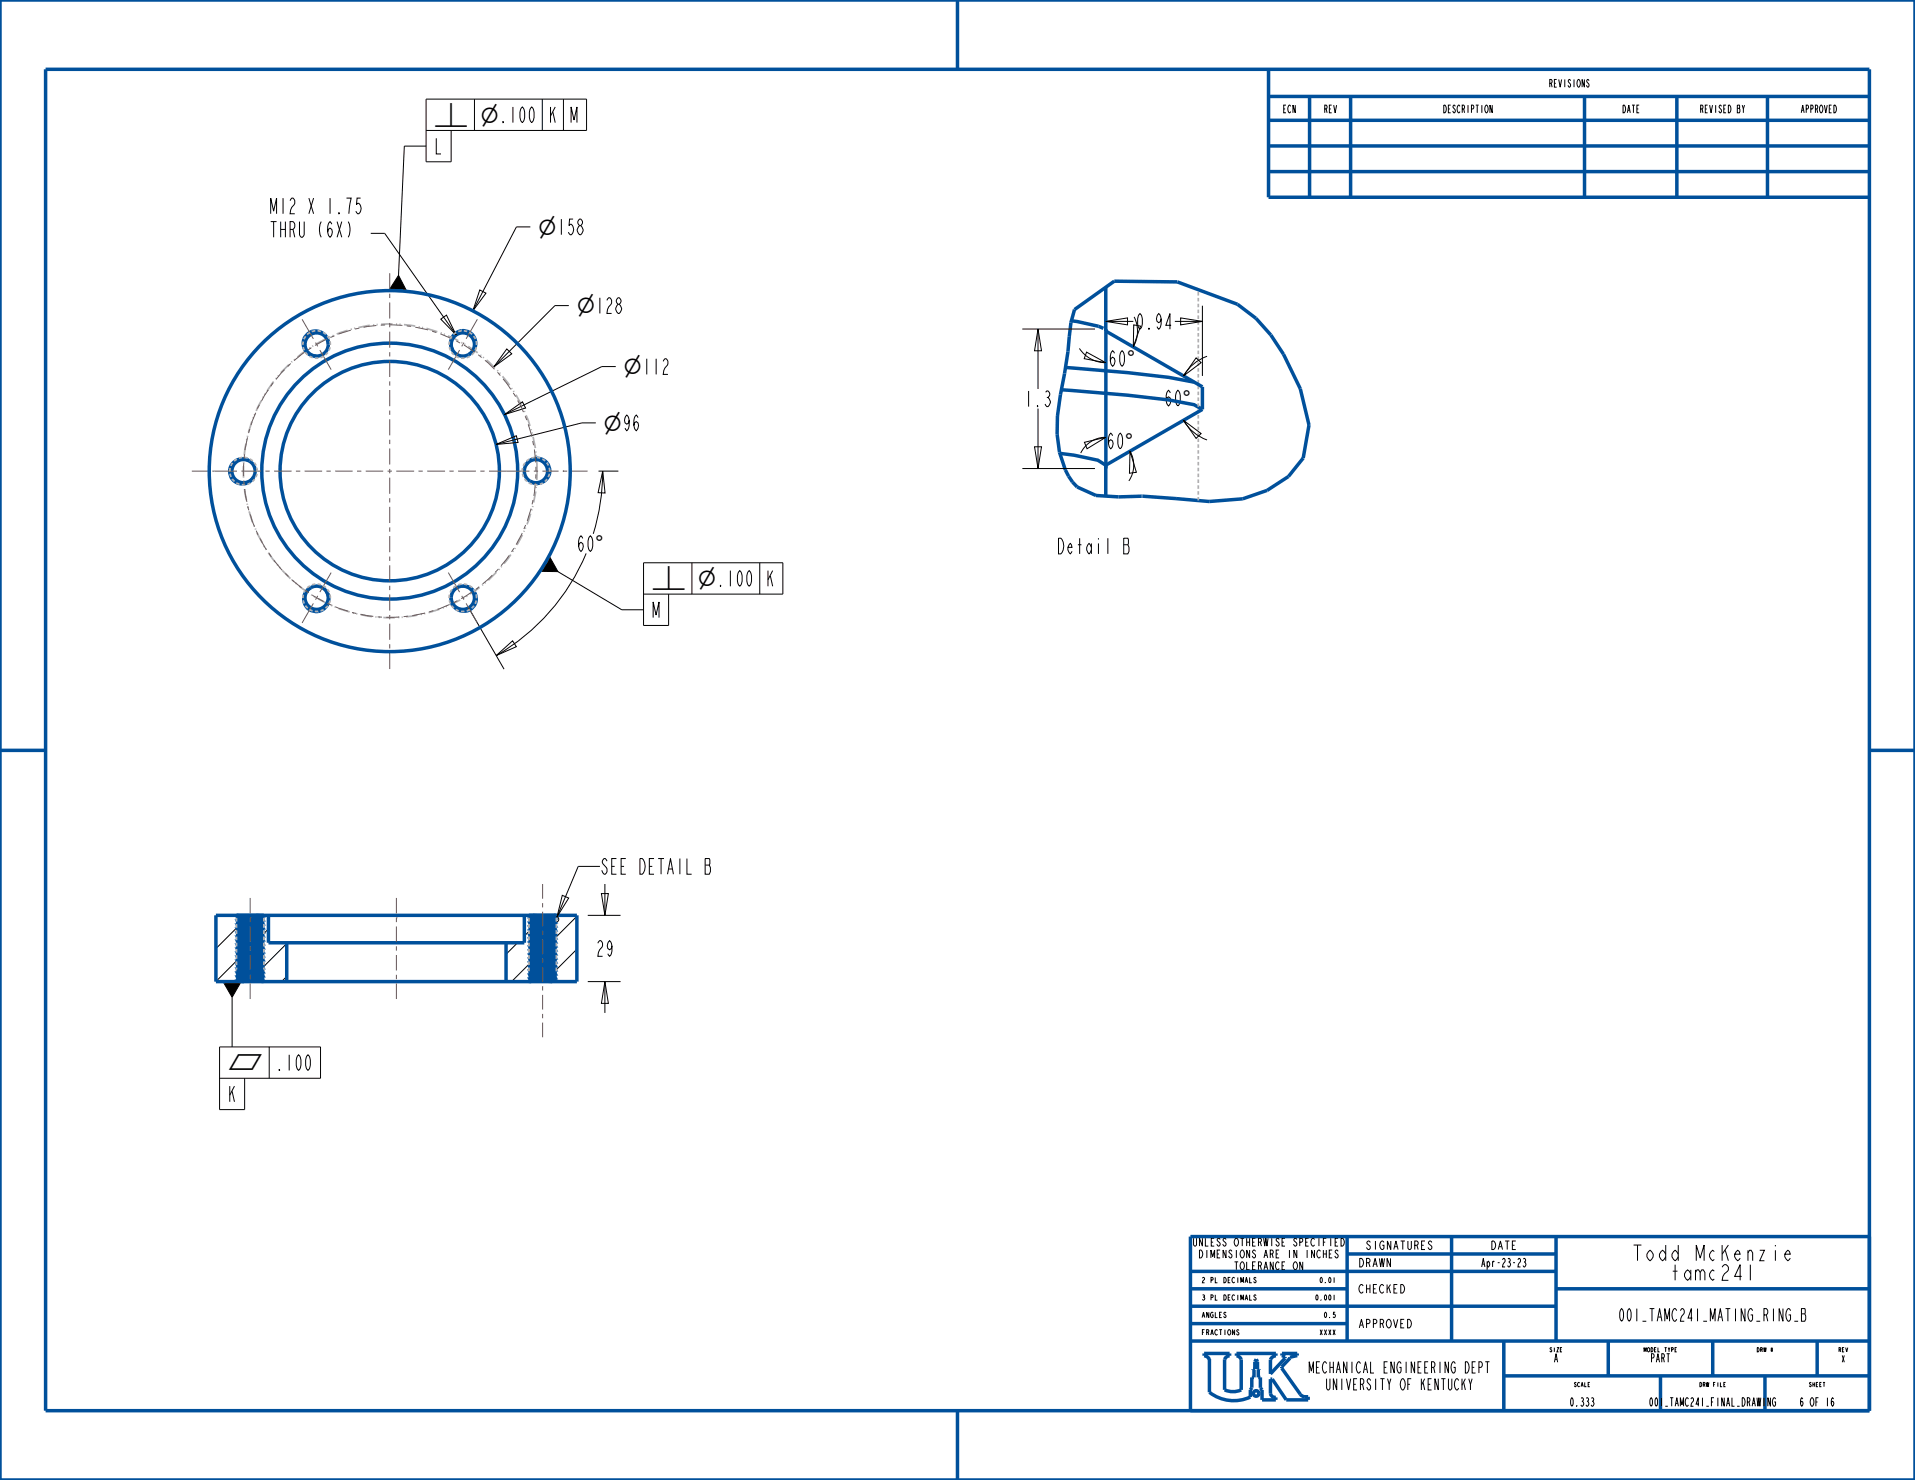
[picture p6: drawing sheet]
<svg xmlns="http://www.w3.org/2000/svg" width="279mm" height="216mm" viewBox="0 0 279 216" stroke-linecap="round" stroke-linejoin="round" font-family="sans-serif">
<g fill="none" stroke="#000" stroke-width=".15">
<path d="M62.2 19h23.4v-4.5h-23.4v9.1h3.6v-4.6M69.2 14.5v4.5M79.1 14.5v4.5M82.2 14.5v4.5M54.1 34h2l10.5 14.9M62.2 21.3h-3.2l-.9 18.9M77.4 33.1h-2.1l-6.3 12.3M58.1 40.2l1.3 2.3-2.7-.1zM64.3 46.6l.8-.6 1.5 2.9zM70 42.3l.9 .5-1.9 2.6zM73.9 50.9l.8 .7-2.6 1.9zM83 44.6h-2l-8.9 8.9"/>
<path d="M89.8 53.5h-2l-14.2 7M149.2 48h10.6M151.4 48l.6 3.2h-1.1zM151.4 48v8.7M151.4 59.6v8.8M157.5 50.8a4.6 4.6 0 0 0 3.8 2.1M158.5 51.4l2.8 1.5-3.1-.6zM161.3 46.9l3.2-.5v1zM161.3 46.9h4.1M165.4 47.4l1 .2-1.1 3zM165.5 46.2a4.6 4.6 0 0 1-.2 4.4M171.4 46.9h4"/>
<path d="M172.3 46.4l3.1 .5-3.1 .5zM174.5 52.2l.7 .7-2.5 1.9zM175.4 44.6v10.2M176.1 52a6.5 6.5 0 0 0-3.4 2.8M72.4 64.8l2.9-1.2 .3 1zM73.6 60.5l2.6-1.9 .5 .9zM86.9 61.7h-2l-12.5 3.1M87.3 68.7h2.9M87.9 68.7a31.1 31.1 0 0 1-1.3 9.2M87.9 68.7l.4 3.2h-1zM149.2 68.4h10.6M150.9 65.2h1.1l-.6 3.2z"/>
<path d="M158.2 64.5l3.1-.7-2.7 1.7zM161.1 63.8a4.1 4.1 0 0 0-3.4 2.3M164.9 65.8a4.1 4.1 0 0 1-.2 4.4M164.9 65.8l.9 3.1-1 .1zM172.7 61.3a6.5 6.5 0 0 0 3.4 2.9M172.7 61.3l2.5 1.9-.7 .8zM68.3 88.6l5.2 9M72.4 95.6l2.4-2.1 .5 .8zM80.1 81.1l1.3 2.3-2.6-.1zM81.4 83.4l9.3 5.6h3.2M85.5 80.7a31.1 31.1 0 0 1-13.1 14.9M93.9 86.7h20.3v-4.6h-20.3v9.1h3.7v-4.5"/>
<path d="M101 82.1v4.6M110.8 82.1v4.6M31.6 133.5l-.1 .1M34.5 135.4l-3 3M38.4 136.3l-.2 .2M39.2 135.5l-.7 .7M41.8 137.6l-3.6 3.6M75.5 137.5l-1.7 1.7M77.3 135.7l-.8 .8M82 130.6l1 .4-1.7 2.7zM84.2 133.7l-3.2 3.2M84.2 138.5l-3.2 3.1"/>
<path d="M85.8 133.5h4.7M87.5 126.4h-3.1l-3.1 7.3M87.7 130.4h1.1l-.5 3.1zM88.3 129v4.5M32 157.3h14.8v-4.6h-14.8v9.2h3.7v-4.6M32.5 143.2h2.7l-1.3 2.3zM33.9 145.5v7.2M34.6 140.1l-3.1 3.1M39.3 152.7v4.6M41.8 142.4l-.7 .8M77.4 140.4l-2.8 2.8M85.8 143.2h4.7"/>
<path d="M88.3 143.2l.5 3.2h-1.1zM88.3 143.2v4.6M178 180.8l-.1-.2-.3 .2 .4 .6v.3l-.3 .1-.2-.3M178.6 188.9a.39 .39 0 0 1 .3 .4 .39 .39 0 0 1-.3 .4zM178.6 186.3a.39 .39 0 0 1 .3 .4 .39 .39 0 0 1-.3 .4zM188.1 182.4v1.1M188.8 184.2l.1-.1a.63 .63 0 0 1 .4 .5 .63 .63 0 0 1-.4 .6l-.2-.3v-.3zM189.2 180.8l-.2-.2-.2 .2 .4 .6v.3l-.3 .1-.2-.3M190.1 184.1v1.1l-.5-1.1v1.1M191.8 182.4v1.1l-.4-1.1v1.1"/>
<circle cx="81.1" cy="134.1" r=".41"/>
</g>
<g fill="none" stroke="#00509b" stroke-width=".51">
<path d="M0 0h279.4v215.9h-279.4zM6.7 10.1h266v195.7h-266zM139.7 0v10.1M185.1 10.1v18.7h87.6M185.1 17.5h87.6M185.1 14.1h87.6M191.1 14.1v14.7M197.1 14.1v14.7M231.2 14.1v14.7M244.7 14.1v14.7M257.9 14.1v14.7M185.1 25h87.6"/>
<path d="M185.1 21.3h87.6M45.2 48.5a1.84 1.84 0 0 0-.9 2.1 1.84 1.84 0 0 0 1.8 1.3M45.2 48.5h.1M45.5 48.4l-.3 .1M45.5 48.4a1.86 1.86 0 0 1 2.4 1.8M45.5 48.3v.1M68.5 48.5a1.84 1.84 0 0 0-2.2 .3 1.84 1.84 0 0 0-.3 2.2M68.5 48.5h.1M68.5 48.5l.3 .2M68.8 48.7h.1M68.8 48.7a1.86 1.86 0 0 1-.4 3M154.9 56.9l9.6 .8 6 .6 3.7 .7 1.2 .7"/>
<path d="M155.5 53.6l9 .8 6 .7 3.7 .6M156.3 46.8l4 .8 .7 .3M156.8 45.2l5.8-4.2 9.2 .1 8.8 3.3 2.6 2 2.2 2.5 1.9 2.8 2.4 5 1.3 5.3-.9 4.8-2.1 2.7-3.1 2-3.6 1.3-4.9 .4-4.8-.5a41.6 41.6 0 0 0-8.4-.2l-3.3-.2-2.7-1.3a9.3 9.3 0 0 1-2.6-5l-.4-2.7 .1-2.6 .4-3.1a75.2 75.2 0 0 0 1.6-10.6zM161.3 41.9v30.5M161.3 48.3l14.1 8.1v3.3M175.4 59.7l-14.1 8.2-1.1-.8-3.5-.7-2.1-.3M33.5 68.7a1.84 1.84 0 0 0 1.4 1.8 1.84 1.84 0 0 0 2.1-.9M33.5 68.7h.1M33.5 68.4v.3M33.6 68.4h-.1M33.6 68.3l-.1 .1M36.4 67.2a1.85 1.85 0 0 0-2.8 1.2"/>
<path d="M76.8 67.8a1.85 1.85 0 0 1 3-.3l.3 .6 .1 .6M80.2 69.1h.1M80.2 69.1a1.86 1.86 0 0 1-2.8 1.1M80.2 68.7v.4M80.2 68.7h.1M44.9 88.7v.1M45.3 85.7a1.7 1.7 0 0 0-.1 2.9 1.7 1.7 0 0 0 2.7-1.1 1.7 1.7 0 0 0-2.1-2l-.4 .2a1.85 1.85 0 0 0-.5 3.1M47.7 86.4a1.84 1.84 0 0 1-.4 2.4 1.84 1.84 0 0 1-2.4 0M65.8 87.2a1.86 1.86 0 0 0 2.4 1.9M67.6 85.5a1.84 1.84 0 0 1 1.9 1.5 1.84 1.84 0 0 1-1.3 2.1M68.2 89.1h.1M0 109.5h6.7"/>
<path d="M272.7 109.5h6.7M31.5 133.5h52.7v9.7h-52.7zM34.5 134.1l4 .3M34.5 135.3l4 .2M34.5 135.8l4 .3M34.5 136.4l4 .3M34.5 137l4 .3M34.5 137.6l4 .3M34.5 134.7l4 .3M34.5 138.2l4 .3M34.5 138.8l4 .2M34.5 139.3l4 .3"/>
<path d="M34.5 139.9l4 .3M34.5 134.1l.3 .3v.1M34.5 134.7l.3 .2v.2M34.5 135.3l.3 .2v.2M34.5 135.8l.3 .3v.2M34.5 136.4l.3 .3v.1M34.5 137l.3 .3v.1M34.5 137.6l.3 .3v.1M34.5 138.2l.3 .2v.2M34.5 138.8l.3 .2v.2M34.5 139.3l.3 .3v.2M34.5 139.9l.3 .3v.1"/>
<path d="M34.5 135.9l4 .3M34.5 133.6l4 .3M34.5 139.4l4 .3M34.5 138.9l4 .2M34.5 138.3l4 .2M34.5 137.7l4 .3M34.5 137.1l4 .3M34.5 136.5l4 .3M34.5 135.4l4 .2M34.5 134.8l4 .2M34.5 134.2l4 .3M34.8 135.7l3.4 .2"/>
<path d="M34.8 135.1l3.4 .3M34.8 139.8l3.4 .2M34.8 134.5l3.4 .3M34.8 133.9l3.4 .3M34.8 139.2l3.4 .2M34.8 138.6l3.4 .3M34.8 138l3.4 .3M34.8 137.4l3.4 .3M34.8 136.8l3.4 .3M34.8 136.3l3.4 .2M34.8 133.9l-.3 .2M34.8 134.5l-.3 .2"/>
<path d="M34.8 135.1l-.3 .2M34.8 135.7l-.3 .1M34.8 136.3l-.3 .1M34.8 136.8l-.3 .2M34.8 137.4l-.3 .2M34.8 138l-.3 .2M34.8 138.6l-.3 .2M34.8 139.2l-.3 .1M34.8 139.8l-.3 .1M34.8 136.1l3.4 .3M34.8 135.5l3.4 .3M34.8 134.9l3.4 .3"/>
<path d="M34.8 139.6l3.4 .3M34.8 134.4l3.4 .2M34.8 133.8l3.4 .3M34.8 139l3.4 .3M34.8 138.4l3.4 .3M34.8 137.9l3.4 .2M34.8 137.3l3.4 .3M34.8 136.7l3.4 .3M37.4 133.5l.8 .1M38.2 134.2h.1M38.2 135.4h.1M38.2 138.9h.1"/>
<path d="M38.2 137.7h.1M38.2 136.5h.1M38.2 138.3h.1M38.2 134.8h.1M38.2 137.1h.1M38.2 139.4h.1M38.2 135.9h.1M38.2 133.6h.1M38.2 133.5v.1M38.2 134.1v.1M38.2 134.6v.2M38.2 135.2v.2"/>
<path d="M38.2 135.8v.2M38.2 136.4v.1M38.2 137v.1M38.2 137.6v.1M38.2 138.1v.2M38.2 138.7v.2M38.2 139.3v.2M38.2 139.9v.1M38.2 133.6l.3 .3M38.2 134.2l.3 .3M38.2 134.8l.3 .2M38.2 135.4l.3 .2"/>
<path d="M38.2 136l.3 .2M38.2 136.5l.3 .3M38.2 137.1l.3 .3M38.2 137.7l.3 .3M38.2 138.3l.3 .2M38.2 138.9l.3 .2M38.2 139.5l.3 .2M38.5 133.8l-4-.3 .3 .3v.1M38.5 133.9l-.3 .2M38.5 134.5l-.3 .1M38.5 135l-.3 .2M38.5 135.6l-.3 .2"/>
<path d="M38.5 136.2l-.3 .2M38.5 136.8l-.3 .2M38.5 137.4l-.3 .2M38.5 138l-.3 .1M38.5 138.5l-.3 .2M38.5 139.1l-.3 .2M38.5 139.7l-.3 .2M39.2 133.5v4h37.3v-4M41.8 137.5v5.7M73.8 137.5v5.7M77.2 137.9l4 .3M77.2 133.8l4 .3"/>
<path d="M77.2 134.4l4 .3M77.2 135l4 .2M77.2 135.6l4 .2M77.2 136.1l4 .3M77.2 136.7l4 .3M77.2 137.3l4 .3M77.2 139.6l4 .3M77.2 139.1l4 .2M77.2 138.5l4 .2M77.2 139.6l.3 .3v.1M77.2 139.1l.3 .2v.2M77.2 138.5l.3 .2v.2"/>
<path d="M77.2 137.9l.3 .2v.2M77.2 137.3l.3 .3v.1M77.2 136.7l.3 .3v.1M77.2 136.1l.3 .3v.1M77.2 135.6l.3 .2v.2M77.2 135l.3 .2v.2M77.2 134.4l.3 .2v.2M77.2 133.8l.3 .3v.1M77.2 139.7l4 .3M77.2 139.1l4 .3M77.2 138.6l4 .2M77.2 137.4l4 .3"/>
<path d="M77.2 136.8l4 .3M77.2 136.2l4 .3M77.2 135.6l4 .3M77.2 135.1l4 .2M77.2 134.5l4 .3M77.2 133.9l4 .3M77.2 138l4 .3M77.5 139.5l3.4 .2M77.5 138.9l3.4 .3M77.5 138.3l3.4 .3M77.5 137.7l3.3 .3M77.5 137.1l3.4 .3"/>
<path d="M77.5 136.5l3.4 .3M77.5 136l3.4 .2M77.5 135.4l3.4 .3M77.5 134.8l3.4 .3M77.5 134.2l3.4 .3M77.5 133.6l3.4 .3M77.5 133.6l-.3 .2M77.5 134.2l-.3 .2M77.5 134.8l-.3 .2M77.5 135.4l-.3 .2M77.5 136l-.3 .1M77.5 136.5l-.3 .2"/>
<path d="M77.5 137.1l-.3 .2M77.5 137.7l-.3 .2M77.5 138.3l-.3 .2M77.5 138.9l-.3 .2M77.5 139.5l-.3 .1M77.5 133.5v.1M77.5 139.9l3.4 .3M77.5 139.3l3.4 .3M77.5 138.7l3.4 .3M77.5 138.2l3.4 .2M77.5 137.6l3.4 .3M77.5 137l3.4 .3"/>
<path d="M77.5 136.4l3.4 .3M77.5 135.8l3.4 .3M77.5 135.2l3.4 .3M77.5 134.7l3.4 .2M77.5 134.1l3.4 .3M77.7 133.5l3.2 .3M80.8 133.5l.4 .1M80.8 138h.1M80.9 139.8l.3 .2M80.9 139.2l.3 .2M80.9 138.6l.3 .2M80.9 138l.3 .3"/>
<path d="M80.9 137.4l.3 .3M80.9 136.8l.3 .3M80.9 136.3l.3 .2M80.9 135.7l.3 .2M80.9 135.1l.3 .2M80.9 134.5l.3 .3M80.9 133.9l.3 .3M80.9 133.8v.1M80.9 134.4v.1M80.9 134.9v.2M80.9 135.5v.2M80.9 136.1v.2"/>
<path d="M80.9 136.7v.1M80.9 137.3v.1M80.9 137.9v.1M80.9 138.4v.2M80.9 139v.2M80.9 139.6v.2M81.2 133.6l-.3 .2M81.2 134.2l-.3 .2M81.2 134.8l-.3 .1M81.2 135.3l-.3 .2M81.2 135.9l-.3 .2M81.2 136.5l-.3 .2"/>
<path d="M81.2 137.1l-.3 .2M81.2 137.7l-.3 .2M81.2 138.3l-.3 .1M81.2 138.8l-.3 .2M81.2 139.4l-.3 .2M81.2 133.5v.1M34.5 140.5l4 .3M34.5 141.1l4 .3M34.5 141.7l4 .3M34.5 142.3l4 .2M34.5 142.8l4 .3M34.5 140.5l.3 .3v.1"/>
<path d="M34.5 141.1l.3 .3v.1M34.5 141.7l.3 .2v.2M34.5 142.3l.3 .2v.2M34.5 142.8l.3 .4M34.5 142.9l4 .3M34.5 141.8l4 .2M34.5 141.2l4 .3M34.5 140.6l4 .3M34.5 140l4 .3M34.5 142.4l4 .2M34.8 140.3l3.4 .3M34.8 142.1l3.4 .3"/>
<path d="M34.8 141.5l3.4 .3M34.8 142.7l3.4 .2M34.8 140.9l3.4 .3M34.8 140.3l-.3 .2M34.8 140.9l-.3 .2M34.8 141.5l-.3 .2M34.8 142.1l-.3 .2M34.8 142.7l-.3 .1M34.8 143.1l.8 .1M34.8 140.2l3.4 .3M34.8 141.9l3.4 .3M34.8 141.4l3.4 .2"/>
<path d="M34.8 142.5l3.4 .3M34.8 140.8l3.4 .3M38.2 140h.1M38.2 141.2h.1M38.2 140.6h.1M38.2 142.9h.1M38.2 141.8h.1M38.2 142.4h.1M38.2 140.5v.1M38.2 141.1v.1M38.2 141.6v.2M38.2 142.2v.2"/>
<path d="M38.2 142.8v.2M38.2 140l.3 .3M38.2 140.6l.3 .3M38.2 141.2l.3 .3M38.2 141.8l.3 .2M38.2 142.4l.3 .2M38.2 143l.3 .2M38.5 140.3l-.3 .2M38.5 140.9l-.3 .2M38.5 141.5l-.3 .1M38.5 142l-.3 .2M38.5 142.6l-.3 .2"/>
<path d="M77.2 140.2l4 .3M77.2 143.1l.3 .1M77.2 142.6l4 .2M77.2 142l4 .2M77.2 141.4l4 .3M77.2 140.8l4 .3M77.2 142.6l.3 .2v.2M77.2 142l.3 .2v.2M77.2 141.4l.3 .2v.2M77.2 140.8l.3 .3v.1M77.2 140.2l.3 .3M77.2 143.1v.1"/>
<path d="M77.2 142.6l4 .3M77.2 142.1l4 .2M77.2 141.5l4 .3M77.2 140.9l4 .3M77.2 140.3l4 .3M77.5 140.5l3.4 .3M77.5 143l3.1 .2M77.5 142.4l3.4 .3M77.5 141.8l3.4 .3M77.5 141.2l3.4 .3M77.5 140.6l3.4 .3M77.5 140l3.4 .3"/>
<path d="M77.5 140l-.3 .2M77.5 140.6l-.3 .2M77.5 141.2l-.3 .2M77.5 141.8l-.3 .2M77.5 142.4l-.3 .2M77.5 143l-.3 .1M77.5 140.5v.1M77.5 142.2l3.4 .3M77.5 141.7l3.4 .2M77.5 141.1l3.4 .3M77.5 142.8l3.4 .3M80.9 142.7l.3 .2"/>
<path d="M80.9 142.1l.3 .2M80.9 141.5l.3 .3M80.9 140.9l.3 .3M80.9 140.3l.3 .3M80.9 140.2v.1M80.9 140.8v.1M80.9 141.4v.1M80.9 141.9v.2M80.9 142.5v.2M80.9 143.1v.1M81.2 140l-.3 .2M81.2 140.6l-.3 .2"/>
<path d="M81.2 141.2l-.3 .2M81.2 141.8l-.3 .1M81.2 142.3l-.3 .2M81.2 142.9l-.3 .2M173.7 195.6h99M173.7 193.1h22.8M173.7 190.5h53.3M173.7 188h22.8M173.7 185.5h53.3M176.5 198.3v4.8a5.8 5.8 0 0 0 5.9 .7v-1l.2-.4v-1.5h.4v-1.1h-.2v-.1h.3v-1l.2-.4 .2 .4v1h.2v.1h-.1v1.1h.3v1.6l.2 .3v1.4h2v-.3a.69 .69 0 0 1-.7-.6v-2.1h.2l2.1 3h3.2v-.4a1.07 1.07 0 0 1-1.2-.4l-2.7-3.8M176.5 198.3a.96 .96 0 0 0-.8-.5v-.4h3.7v.4l-.6 .2-.1 .3v4.4a2.92 2.92 0 0 0 2.4 .1v-4.5l-.4-.4-.3-.1v-.4h5.8v.4a.96 .96 0 0 0-.8 .5v2.1l2.1-2.3v-.2l-.5-.2v-.3h2.3v.3l-1.1 .3v.1l-1.2 1.3M196.5 182.9h30.5"/>
<path d="M196.5 180.4v15.2M211.8 180.4v15.2M219.4 195.6v10.2M227 188h45.7M227 180.4v15.2M234.6 195.6v5.1M249.9 195.6v5.1M265.1 195.6v5.1M272.7 180.4h-99v25.4M139.7 205.8v10.1M219.4 200.7h53.3M242.3 200.7v5.1"/>
<path d="M257.5 200.7v5.1"/>
<circle cx="46.2" cy="50.3" r="1.7"/>
<circle cx="67.5" cy="50.3" r="1.7"/>
<circle cx="35.5" cy="68.7" r="1.7"/>
<circle cx="56.9" cy="68.7" r="18.7"/>
<circle cx="56.9" cy="68.7" r="16"/>
<circle cx="78.2" cy="68.7" r="1.7"/>
<circle cx="67.5" cy="87.2" r="1.7"/>
<circle cx="183.3" cy="203.3" r=".4"/>
</g>
<path d="M58.1 40.2l1.3 2.3-2.7-.1zM80.1 81.1l1.3 2.3-2.6-.1zM32.5 143.2h2.7l-1.3 2.3z" fill="#000"/>
<g fill="none" stroke="#afafb4" stroke-width=".25">
<path d="M174.8 42.3h.1M174.8 42.6v.5M174.8 43.5v.5M174.8 44.3v.5M174.8 45.2v.5M174.8 46v.5M174.8 46.9v.5M174.8 47.7v.5M174.8 48.6v.5M174.8 49.4v.6M174.8 50.3v.5M174.8 51.1v.6"/>
<path d="M174.8 52v.5M174.8 52.9v.5M174.8 53.7v.5M174.8 54.6v.5M174.8 55.4v.5M174.8 56.3v.5M174.8 57.1v.5M174.8 58v.5M174.8 58.8v.5M174.8 59.7v.5M174.8 60.5v.6M174.8 61.4v.5"/>
<path d="M174.8 62.3v.5M174.8 63.1v.5M174.8 64v.5M174.8 64.8v.5M174.8 65.7v.5M174.8 66.5v.5M174.8 67.4v.5M174.8 68.2v.5M174.8 69.1v.5M174.8 69.9v.6M174.8 70.8v.5M174.8 71.7v.5"/>
<path d="M174.8 72.5v.5"/>
</g>
<path d="M78.4 68.7a21.4 21.4 0 0 0-31.7-18.9 21.4 21.4 0 0 0-1.5 36.8 21.4 21.4 0 0 0 33.1-16.1l.1-1.8" fill="none" stroke="#afafb4" stroke-width=".25" stroke-dasharray="1.7 .5 .2 .3 .2 .5" stroke-linecap="butt"/>
<!-- layer: 02___PRT_ALL_AXES -->
<g fill="none" stroke="#afafb4" stroke-width=".25">
<path d="M34.5 133.9v.5M34.5 134.8v.5M34.5 135.7v.5M34.5 136.6v.6M34.5 137.5v.6M34.5 138.4v.6M34.5 139.3v.6M38.5 133.9v.5M38.5 134.8v.5M38.5 135.7v.5M38.5 136.6v.6M38.5 137.5v.6"/>
<path d="M38.5 138.4v.6M38.5 139.3v.6M77.2 133.9v.5M77.2 134.8v.5M77.2 135.7v.5M77.2 136.6v.6M77.2 137.5v.6M77.2 138.4v.6M77.2 139.3v.6M81.2 133.9v.5M81.2 134.8v.5M81.2 135.7v.5"/>
<path d="M81.2 136.6v.6M81.2 137.5v.6M81.2 138.4v.6M81.2 139.3v.6M34.5 140.2v.6M34.5 141.1v.6M38.5 140.2v.6M38.5 141.1v.6M77.2 140.2v.6M77.2 141.1v.6M81.2 140.2v.6M81.2 141.1v.6"/>
</g>
<g fill="none" stroke="#785055" stroke-width=".15">
<path d="M56.9 39.9v2.3M44.1 46.6l1.6 2.8M46 50l.4 .5M46.7 51.1l1.6 2.8M56.9 42.8v.7M56.9 44.1v2.4M56.9 47.1v.6M56.9 48.4v2.3M56.9 51.4v.6M56.9 52.6v2.4M56.9 55.6v.7M56.9 56.9v2.4"/>
<path d="M56.9 59.9v.6M67.1 51.1l-1.7 2.8M67.7 50l-.3 .5M69.6 46.6l-1.6 2.8M28 68.7h2.3M31 68.7h3.6M35.2 68.7h2.9M38.7 68.7h.7M40 68.7h2.5M43.2 68.7h.6M44.4 68.7h2.6M47.6 68.7h.7"/>
<path d="M48.9 68.7h2.6M52.1 68.7h.6M53.4 68.7h2.5M56.5 68.7h.7M56.9 61.2v2.3M56.9 64.1v.7M56.9 65.4v2.4M56.9 68.4v.6M56.9 69.7v2.3M56.9 72.7v.6M56.9 73.9v2.4M56.9 76.9v.7"/>
<path d="M56.9 78.2v2.4M57.8 68.7h2.6M61.1 68.7h.6M62.3 68.7h2.6M65.6 68.7h.6M66.8 68.7h2.6M70.1 68.7h.6M71.3 68.7h5.9M77.9 68.7h.6M79.1 68.7h2.4M82.1 68.7h.1M82.1 68.7h.7"/>
<path d="M83.4 68.7h2.3M45.7 88l-1.6 2.9M46.4 86.9l-.4 .6M48.3 83.5l-1.6 2.9M56.9 81.2v.6M56.9 82.5v2.3M56.9 85.5v.6M56.9 86.7v2.4M56.9 89.7v.6M56.9 91v2.3M56.9 94v.6M56.9 95.2v2.4"/>
<path d="M65.4 83.5l1.7 2.9M67.4 86.9l.3 .6M68 88l1.6 2.9M36.5 133.9h.1M36.5 131v2.3M36.5 133.9v.6M36.5 135.2v2.2M36.5 138v.7M36.5 139.3v2.3M57.8 133.9h.1M57.8 131v2.3M57.8 133.9v.6"/>
<path d="M57.8 135.2v2.2M57.8 138v.7M57.8 139.3v2.3M36.5 142.2v.6M36.5 143.5v2.2M57.8 142.2v.6M57.8 143.5v2.2"/>
</g>
<g fill="none" stroke="#00509b" stroke-width=".51">
<path d="M34.5 133.5h4M77.2 133.5h4M34.5 141.7h4M77.2 141.7h4"/>
<circle cx="56.9" cy="68.7" r="26.3"/>
</g>
<path d="M48.2 50.3a2 2 0 0 0-2.8-1.9 2 2 0 0 0-.5 3.4 2 2 0 0 0 3.2-1l.1-.5M69.5 50.3a2 2 0 0 0-2.8-1.9 2 2 0 0 0-.5 3.4 2 2 0 0 0 3.3-1v-.5M37.5 68.7a2 2 0 0 0-2.8-1.8 2 2 0 0 0-.5 3.4 2 2 0 0 0 3.3-1v-.6M80.2 68.7a2 2 0 0 0-2.8-1.8 2 2 0 0 0-.5 3.4 2 2 0 0 0 3.2-1l.1-.6M48.2 87.2a2 2 0 0 0-2.8-1.8 2 2 0 0 0-.5 3.3 2 2 0 0 0 3.2-1l.1-.5M69.5 87.2a2 2 0 0 0-2.8-1.8 2 2 0 0 0-.5 3.3 2 2 0 0 0 3.3-1v-.5" fill="none" stroke="#afafb4" stroke-width=".25" stroke-dasharray=".5 .3" stroke-linecap="butt"/>
<path d="M78.2 68.7a21.3 21.3 0 0 0-31.5-18.7 21.3 21.3 0 0 0-1.5 36.6 21.3 21.3 0 0 0 32.9-16l.1-1.9" fill="none" stroke="#785055" stroke-width=".15" stroke-dasharray=".6 .6 1.9 .6" stroke-linecap="butt"/>
<!-- layer: 03___PRT_ALL_CURVES -->
<path d="M79.2 129v2.1M79.2 131.7v.7M79.2 133v2.1M79.2 135.8v.6M79.2 137v2.2M79.2 139.8v.7M79.2 141.1v2.1M79.2 143.9v.6M79.2 145.1v2.2M79.2 147.9v.6M79.2 149.2v2.1" fill="none" stroke="#785055" stroke-width=".15"/>
<g font-size="3.1">
<text x="63.3" y="17.9">⏊</text>
<text x="70.1" y="17.9">⌀</text>
<text x="78.5" y="34.2">⌀158</text>
<text x="78.5" y="34.2">⌀</text>
<text x="84.1" y="45.7">⌀128</text>
<text x="84.1" y="45.7">⌀</text>
<text x="164.4" y="53.4">°</text>
<text x="91" y="54.6">⌀112</text>
<text x="91" y="54.6">⌀</text>
<text x="172.5" y="59.2">°</text>
<text x="88.1" y="62.8">⌀96</text>
<text x="88.1" y="62.8">⌀</text>
<text x="164.1" y="65.5">°</text>
<text x="86.8" y="80.4">°</text>
<text x="95" y="85.5">⏊</text>
<text x="101.8" y="85.5">⌀</text>
<text x="33.2" y="156.2">⏥</text>
</g>
<g font-size="3">
<text x="72.8" y="17.9">.100</text>
<text x="80" y="17.9">K</text>
<text x="83.1" y="17.9">M</text>
<text x="63.3" y="22.5">L</text>
<text x="39.2" y="31.2">M12 X 1.75</text>
<text x="39.2" y="34.6">THRU (6X)</text>
<text x="161.7" y="53.4">60°</text>
<text x="165.6" y="48">0.94</text>
<text x="149.4" y="59.3">1.3</text>
<text x="169.8" y="59.2">60°</text>
<text x="161.4" y="65.5">60°</text>
<text x="84.1" y="80.4">60°</text>
<text x="154.1" y="80.8">Detail B</text>
<text x="104.5" y="85.5">.100</text>
<text x="111.7" y="85.5">K</text>
<text x="95" y="90.1">M</text>
<text x="87.5" y="127.5">SEE DETAIL</text>
<text x="102.6" y="127.5">B</text>
<text x="86.9" y="139.5">29</text>
<text x="33.2" y="160.7">K</text>
<text x="40.1" y="156.2">.100</text>
<text x="234.4" y="183.9">Todd</text>
<text x="246.3" y="183.9">McKenzie</text>
<text x="241.6" y="186.8">tamc241</text>
</g>
<text font-size="2.4" x="231.9" y="192.7">001_TAMC241_MATING_RING_B</text>
<text font-size="2.1" fill="#00509b" x="186.8" y="200.3">MECHANICAL ENGINEERING DEPT</text>
<text font-size="2.1" x="190" y="202.8">UNIVERSITY OF KENTUCKY</text>
<g font-size="1.6">
<text x="197.7" y="182.3">SIGNATURES</text>
<text x="198.1" y="184.8">DRAWN</text>
<text x="215" y="184.8">Apr-23-23</text>
<text x="216.8" y="182.3">DATE</text>
<text x="198.1" y="188.6">CHECKED</text>
<text x="198.1" y="193.7">APPROVED</text>
<text x="226.5" y="198.7">A</text>
<text x="240.3" y="198.7">PART</text>
<text x="228.4" y="205.1">0.333</text>
<text x="237.7" y="205.1">001_TAMC241_FINAL_DRAWING 6 OF 16</text>
</g>
<g font-size="1.5">
<text x="186.8" y="16.5">ECN</text>
<text x="192.8" y="16.5">REV</text>
<text x="209.4" y="16.5">DESCRIPTION</text>
<text x="225" y="12.7">REVISIONS</text>
<text x="236.2" y="16.5">DATE</text>
<text x="247" y="16.5">REVISED BY</text>
<text x="261.9" y="16.5">APPROVED</text>
<text x="170.6" y="181.8">UNLESS</text>
<text x="171.7" y="183.5">DIMENSIONS</text>
<text x="178.4" y="181.8">OTHERWISE</text>
<text x="178.4" y="185.2">TOLERANCE</text>
<text x="184" y="183.5">ARE</text>
<text x="188.5" y="183.5">IN</text>
<text x="189.6" y="181.8">SPECIFIED</text>
<text x="191.8" y="183.5">INCHES</text>
</g>
<text font-size="1.3" x="268.5" y="198.7">X</text>
<g font-size="1">
<text x="175.3" y="189.7">3</text>
<text x="175.3" y="187.1">2</text>
<text x="176.9" y="189.7">PL</text>
<text x="176.9" y="187.1">PL</text>
<text x="179.3" y="189.7">DECIMALS</text>
<text x="179.3" y="187.1">DECIMALS</text>
<text x="190.9" y="189.7">0.001</text>
<text x="191.7" y="187.1">0.01</text>
<text x="175.3" y="194.7">FRACTIONS</text>
<text x="175.3" y="192.2">ANGLES</text>
<text x="191.7" y="194.7">XXXX</text>
<text x="192.5" y="192.2">0.5</text>
</g>
<g font-size=".8">
<text x="225.7" y="197.2">SIZE</text>
<text x="239" y="197.2">MODEL</text>
<text x="242.9" y="197.2">TYPE</text>
<text x="255.9" y="197.2">DRW</text>
<text x="258.5" y="197.2">#</text>
<text x="268" y="197.2">REV</text>
<text x="229.2" y="202.3">SCALE</text>
<text x="247.3" y="202.3">DRW</text>
<text x="249.9" y="202.3">FILE</text>
<text x="263.5" y="202.3">SHEET</text>
</g>
</svg>
